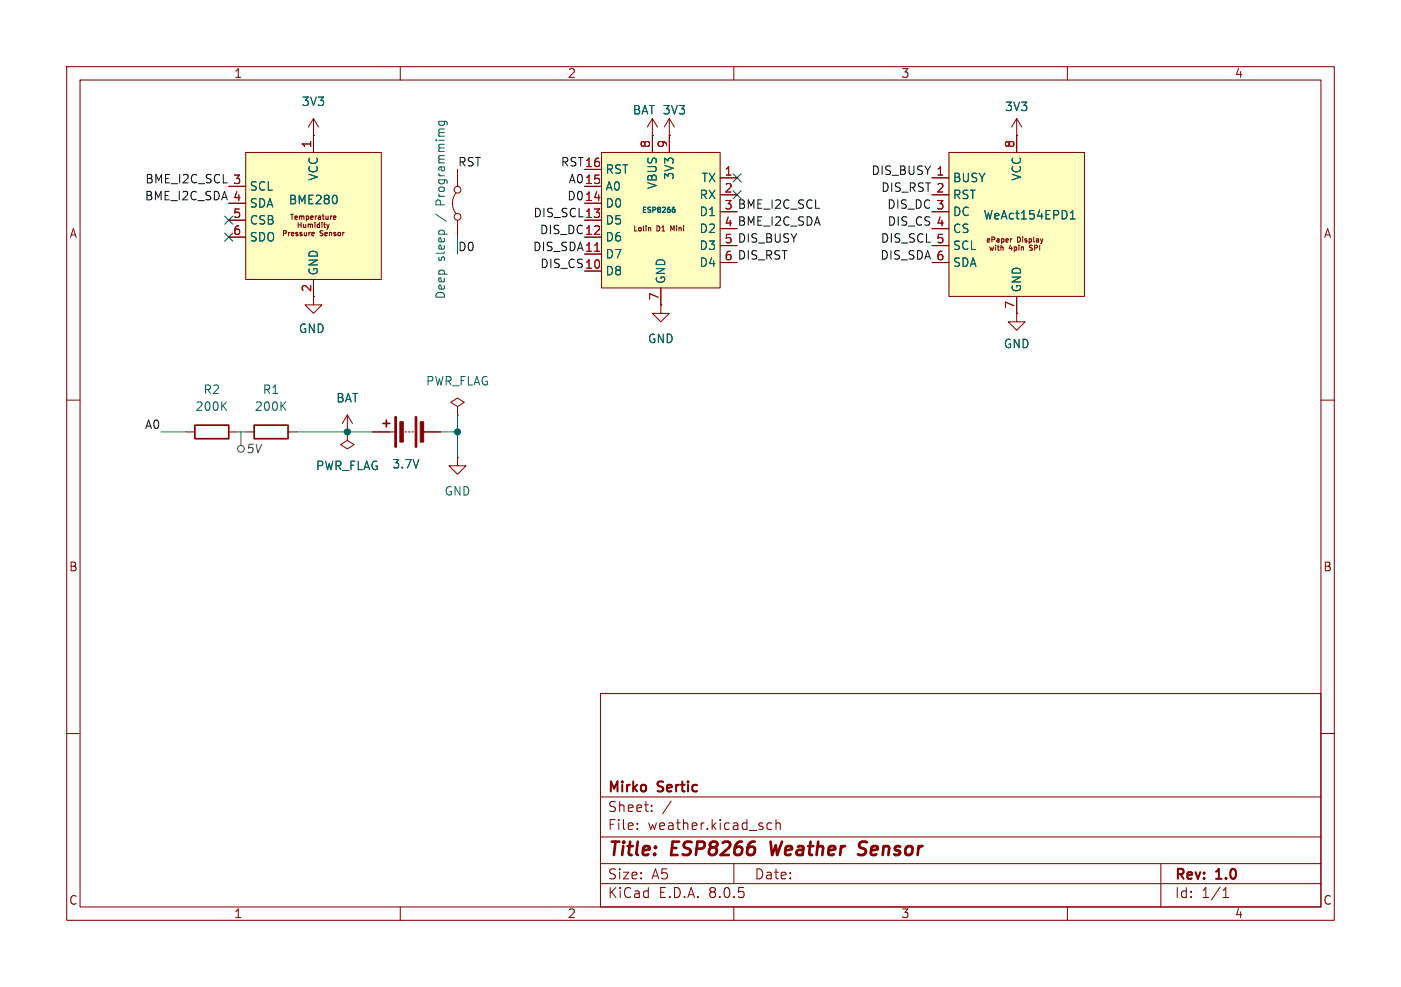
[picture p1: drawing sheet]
<svg xmlns="http://www.w3.org/2000/svg" width="210mm" height="148mm" viewBox="0 0 210 148" stroke-linecap="round" stroke-linejoin="round" font-family="sans-serif">
<g fill="none" stroke="#840000" stroke-width=".15">
<path d="M10 10h190v128h-190zM12 12h186v124h-186zM60 10v2M110 10v2M160 10v2M10 60h2M47 44.5v1.2h1.3l-1.3 1.3-1.3-1.3h1.3M198 60h2M36.8 64.8h1.3M43.2 64.8h1.2M10 110h2M90 104h108v32h-108z"/>
<path d="M90 119.5h108M198 110h2M60 136v2M90 132.5h108M90 129.5h108M90 125.5h108M95.5 124.2v.2M95.5 123.5v.1M97.7 121.5v.2M97.7 120.8v.1M100.6 120.1l-1.3 1.9M110 136v2"/>
<path d="M110 129.5v3M115 124.1l.3 .3 .4-.1M115.7 123.5l-.4-.1-.3 .3M116.3 123.5a.37 .37 0 0 1 .7 .1v.8M116.3 122.9v1.5M160 136v2M174 129.5v6.5M183.3 134.6h.9M183.3 133.5l.5-.4v1.5"/>
</g>
<path d="M115.5 126.2l.2 2 .6-1.4M129.7 128a.85 .85 0 0 1-1.1 .1M129.7 126.2h-.5a.49 .49 0 0 0-.4 .4 .49 .49 0 0 0 .3 .6l.6 .2" fill="none" stroke="#840000" stroke-width=".4"/>
<path d="M38.1 63.8h5.1v2h-5.1z" fill="none" stroke="#840000" stroke-width=".25"/>
<path d="M42.3 60.8l.5 .7M42.8 60.3l-.7 .7" fill="none" stroke="#006464" stroke-width=".15"/>
<path d="M36.8 22.9h20.3v19h-20.3z" fill="#ffffc2"/>
<g fill="none" stroke="#840000" stroke-width=".15">
<path d="M47 17.8v5.1M47 17.8l.8 1.3M47 17.8l-.8 1.3M34.3 27.9h2.5M34.3 30.5h2.5M34.3 33h2.5M34.3 35.6h2.5M36.8 22.9h20.3v19h-20.3zM42.5 35h.4v-.3l-.4-.1v.8M43.3 34.8v.6M43.5 34.8l-.2 .2M43.6 32.1h.4"/>
<path d="M43.7 35.1l.4-.1-.1-.1-.2-.1-.1 .2v.3h.3M43.8 32.1v.8M44.2 32.6h.4l-.1-.2h-.2l-.1 .1 .1 .4h.2M44.6 34.9l-.2-.1-.1 .2 .4 .2M44.7 35.2l-.1 .2-.3-.1M44.7 35.2h.1M44.7 33.4v.7M44.7 33.7h.4M44.9 32.5l.2-.1 .1 .1M44.9 32.4v.5M45.1 33.4v.7M45.2 32.5l.1-.1h.2l.1 .5"/>
<path d="M45.2 32.5v.4M45.2 34.9l-.1-.1-.1 .2 .3 .2M45.3 35.2l-.1 .2-.2-.1M45.3 35.2h.1M45.5 33.6v.5h.3M45.6 34.8v.5h.3M45.8 33.6v.5M45.9 32.4h.2l.2 .1-.1 .4h-.3M45.9 32.4v.8M45.9 34.8v.6M46.2 33.7l.2-.1 .1 .1M46.2 33.6v.5"/>
<path d="M46.3 34.8v.6M46.5 33.7l.1-.1 .2 .1v.4M46.5 33.7v.4M46.5 34.8l-.2 .2M46.6 32.6h.3v-.2h-.2l-.1 .1v.4h.3M46.7 35.1l.4-.1v-.1l-.3-.1-.1 .2 .1 .3h.3M47 20.3h.1M47.2 33.4h.1M47.2 33.6v.5M47.3 32.4v.5M47.5 32.4l-.2 .1M47.7 32.4h.3l.1 .5"/>
<path d="M47.9 33.7l-.2-.1-.2 .2 .1 .3h.3M47.9 33.4v.7M48.1 32.6l-.4 .1 .1 .2h.3M48.3 33.4h.1M48.3 33.6v.5M48.3 32.4h.3M48.4 34.6l-.4 .1a.32 .32 0 0 0 .4 .4l-.1 .2h-.3M48.4 32.1v.7l.2 .1M48.5 33.6h.3M48.6 33.4v.6l.2 .1M48.7 35.1l.4-.1-.1-.1-.2-.1-.1 .2v.3h.3M48.9 32.4v.5l.3-.1"/>
<path d="M49 33.6l.2 .5M49.2 34.1l-.2 .3M49.2 32.4v.5M49.3 33.6l-.1 .5M49.4 34.9h.3v.5M49.4 34.8v.6M49.5 32.4v.5M49.8 32.4l-.3 .1M50 32.6h.3v-.2h-.2l-.1 .1v.4h.3M50.3 34.9l-.2-.1-.1 .2 .4 .2M50.4 35.2l-.1 .2-.3-.1M50.4 35.2h.1"/>
<path d="M50.7 34.9h.3v.4h-.3zM51.4 34.8v.6M51.6 34.8l-.2 .2M68.3 29a2.54 2.54 0 0 0 0 3M68.6 25.4v2.5M68.6 33v2.6M47 41.9v2.6M99.1 45.7v1.3h1.2l-1.2 1.3-1.3-1.3h1.3M99.1 45.7h.1M27.9 64.8h1.3M34.3 64.8h1.3M52.1 64.8h.1"/>
<path d="M52.1 64.8v1.2l1 .7-1 .6-1-.6 1-.7M52.1 62.2l.7 1.3M52.1 62.2v2.6M52.1 62.2l-.8 1.3M55.9 64.8h3.3M60.7 64.8h.3M61.2 64.8h.3M61.7 64.8h.3M63.5 64.8h2.5M68.6 68.6v1.3h1.2l-1.2 1.2-1.3-1.2h1.3M68.6 68.6h.1M68.6 61l1-.7-1-.6-1 .6 1 .7v1.2"/>
<path d="M68.6 62.2h.1"/>
<circle cx="68.6" cy="28.4" r=".51"/>
<circle cx="68.6" cy="32.5" r=".51"/>
</g>
<path d="M50.5 29.5v.8" fill="none" stroke="#006464" stroke-width=".16"/>
<path d="M29.2 63.8h5.1v2h-5.1zM57.4 63.5h1M57.9 63v1" fill="none" stroke="#840000" stroke-width=".25"/>
<path d="M65.8 18.2h1l.2 .2v.3M65.8 18.2v.4l.2 .2h.4l.2-.1v-.5M33.4 60.8l.6 .7M34 60.3l-.8 .7" fill="none" stroke="#006464" stroke-width=".15"/>
<g fill="#840000" stroke="#840000" stroke-width=".15">
<path d="M62.2 62.5h.3v4.6h-.3z"/>
<path d="M59.2 62.5h.2v4.6h-.2z"/>
<path d="M63 63.2h.5v3.1h-.5z"/>
<path d="M59.9 63.2h.6v3.1h-.6z"/>
</g>
<path d="M142.2 22.9h20.4v21.6h-20.4z" fill="#ffffc2"/>
<g fill="none" stroke="#840000" stroke-width=".15">
<path d="M97.8 17.8l.8 1.3M97.8 17.8v2.5M97.8 17.8l-.8 1.3M100.3 17.8l.8 1.3M100.3 17.8v2.5M100.3 17.8l-.7 1.3M97.8 20.3h.1M100.3 20.3h.1M139.7 26.7h2.5M139.7 29.2h2.5M139.7 31.8h2.5M139.7 34.3h2.5"/>
<path d="M139.7 36.8h2.5M139.7 39.4h2.5M142.2 22.9h20.4v21.6h-20.4zM148 36.1l.4-.1-.1-.2h-.2l-.1 .1v.4h.3M148.4 37l.1 .5 .2-.3 .1 .3 .2-.5M148.7 35.9h.3l.1-.3-.4-.1v.8M149.2 36.8h.1M149.2 37v.5M149.4 35.8h.3l.1 .5M149.5 37h.3M149.6 36.8v.6l.2 .1M149.8 36l-.4 .1 .1 .2h.3"/>
<path d="M150 37.1h.3l.1 .4M150 36.8v.7M150.1 35.8h.2l.2 .1-.1 .4h-.3M150.1 35.8v.8M150.8 36.1l.3-.1v-.2h-.2l-.1 .1v.4h.3M151.5 36.7l-.2 .6h.4M151.5 35.8v.5M151.6 37v.5M151.7 35.8l-.2 .1M152 37.1l.3-.1 .1 .2-.1 .3h-.3M152 37v.8M152.4 20.3v2.6"/>
<path d="M152.5 35.5a.38 .38 0 0 1 .5 .4 .38 .38 0 0 1-.5 .4zM152.7 36.8h.1M152.7 37v.5M153.1 37.1h.3v.4M153.1 37v.5M153.3 35.5h.1M153.3 35.8v.5M153.3 35.5v.1M153.9 35.8h-.2l-.1 .1 .3 .2v.2h-.3M154.3 35.8h.2l.1 .1v.4h-.3M154.3 35.8v.8M154.8 36.8h-.4a.32 .32 0 0 0 .3 .4v.3h-.4"/>
<path d="M155 35.5v.7l.1 .1M155.1 37.2l.3-.1 .1-.3h-.4v.7M155.4 35.8h.2l.1 .5M155.7 36l-.4 .1 .1 .2h.3M155.8 36.8v.7M156 35.8l.2 .5 .1-.5M152.4 44.5v2.5"/>
</g>
<path d="M160.4 32.8h.8M160.4 31.9l.4-.3v1.2" fill="none" stroke="#006464" stroke-width=".16"/>
<path d="M90.2 22.9h17.7v20.3h-17.7z" fill="#ffffc2"/>
<g fill="none" stroke="#840000" stroke-width=".15">
<path d="M152.4 17.8l.8 1.3M152.4 17.8v5.1M152.4 17.8l-.8 1.3M34.3 35.6h2.5M34.3 33h2.5M34.3 30.5h2.5M34.3 27.9h2.5M47 20.3h.1M47 20.3v2.6M87.6 38.1h2.6M87.6 35.6h2.6M87.6 33h2.6"/>
<path d="M87.6 30.5h2.6M87.6 27.9h2.6M87.6 25.4h2.6M90.2 22.9h17.7v20.3h-17.7zM97.3 34.1l.2 .1v.4M97.8 20.3h.1M97.8 20.3v2.6M100.3 20.3h.1M100.3 20.3v2.6M107.9 26.7h2.6M107.9 29.2h2.6M107.9 31.8h2.6"/>
<path d="M107.9 36.8h2.6M107.9 39.4h2.6M139.7 26.7h2.5M139.7 29.2h2.5M139.7 31.8h2.5M139.7 36.8h2.5M139.7 39.4h2.5M139.7 34.3h2.5M152.4 20.3h.1M47 41.9v2.6M87.6 40.6h2.6M99.1 45.7h.1"/>
<path d="M99.1 43.2v2.5M152.4 47v1.3h1.3l-1.3 1.2-1.3-1.2h1.3M152.4 47h.1M152.4 44.5v2.5M52.1 64.8h.1M55.9 64.8h2.5M63.5 64.8h2.5"/>
</g>
<path d="M89.1 37.7h.8" fill="none" stroke="#a90000" stroke-width=".15"/>
<path d="M100.9 31.4l.3 .1v.3h-.3M101.1 31.1h-.2" fill="none" stroke="#006464" stroke-width=".15"/>
<g fill="none" stroke="#484848" stroke-width=".15">
<path d="M36.1 64.8v2"/>
<circle cx="36.1" cy="67.3" r=".51"/>
</g>
<path d="M68.6 35.6v2.5M24.1 64.8h3.8M35.6 64.8h1.2M44.4 64.8h11.5M66 64.8h2.6M68.6 62.2v6.4" fill="none" stroke="#009600" stroke-width=".15"/>
<path d="M33.7 35l1.2 1.2M33.7 32.4l1.2 1.2M34.9 35l-1.2 1.2M34.9 32.4l-1.2 1.2M109.9 28.6l1.2 1.2M109.9 26.1l1.2 1.2M111.1 28.6l-1.2 1.2M111.1 26.1l-1.2 1.2" fill="none" stroke="#000084" stroke-width=".15"/>
<path d="M50.5 29.5v.8M160.4 32.8h.8M160.4 31.9l.4-.3v1.2" fill="none" stroke="#006464" stroke-width=".16"/>
<g fill="#009600" stroke="#009600" stroke-width=".15">
<circle cx="68.6" cy="64.8" r=".46"/>
<circle cx="52.1" cy="64.8" r=".46"/>
</g>
<g font-size="2.8" fill="#840000">
<text x="91" y="128.9">Title:</text>
<text x="100.7" y="128.9">ESP8266</text>
<text x="116.3" y="128.9">Weather</text>
<text x="130.4" y="128.9">Sensor</text>
</g>
<g font-size="2.1" fill="#840000">
<text x="91" y="119.2">Mirko</text>
<text x="98.7" y="119.2">Sertic</text>
<text x="91" y="124.7">File:</text>
<text x="91" y="122">Sheet:</text>
<text x="97.1" y="124.7">weather.kicad_sch</text>
<text x="91" y="134.9">KiCad</text>
<text x="91" y="132.1">Size:</text>
<text x="97.7" y="132.1">A5</text>
<text x="98.7" y="134.9">E.D.A.</text>
<text x="106.3" y="134.9">8.0.5</text>
<text x="113" y="132.1">Date:</text>
<text x="176" y="132.3">Rev:</text>
<text x="176" y="134.9">Id:</text>
<text x="180.1" y="134.9">1/1</text>
<text x="182.4" y="132.3">1.0</text>
</g>
<g font-size="1.8" fill="#840000">
<text x="35" y="11.9">1</text>
<text x="85" y="11.9">2</text>
<text x="135" y="11.9">3</text>
<text x="185" y="11.9">4</text>
<text x="10.3" y="35.9">A</text>
<text x="108.5" y="34">4 BME_I2C_SDA</text>
<text x="198.4" y="35.9">A</text>
<text x="10.3" y="85.9">B</text>
<text x="198.3" y="85.9">B</text>
<text x="10.3" y="135.9">C</text>
<text x="35" y="137.9">1</text>
<text x="85" y="137.9">2</text>
<text x="135" y="137.9">3</text>
<text x="185" y="137.9">4</text>
<text x="198.3" y="135.9">C</text>
</g>
<g font-size="1.8" fill="#006464">
<text x="45.1" y="16.1">3V3</text>
<text x="94.8" y="17.4">BAT 3V3</text>
<text x="150.5" y="16.9">3V3</text>
<text x="37.3" y="28.8">SCL</text>
<text x="47.9" y="27.2" transform="rotate(-90 47.9 27.2)">VCC</text>
<text x="90.7" y="28.8">A0</text>
<text x="90.7" y="26.3">RST</text>
<text x="98.7" y="28.5" transform="rotate(-90 98.7 28.5)">VBUS</text>
<text x="101.2" y="27.1" transform="rotate(-90 101.2 27.1)">3V3</text>
<text x="105.1" y="27.5">TX</text>
<text x="142.7" y="27.5">BUSY</text>
<text x="153.3" y="27.2" transform="rotate(-90 153.3 27.2)">VCC</text>
<text x="37.3" y="31.3">SDA</text>
<text x="37.3" y="33.9">CSB</text>
<text x="43.2" y="30.8">BME280</text>
<text x="66.9" y="33" transform="rotate(-90 66.9 33)">/</text>
<text x="66.9" y="30.5" transform="rotate(-90 66.9 30.5)">Programmimg</text>
<text x="90.7" y="33.9">D5</text>
<text x="90.7" y="31.3">D0</text>
<text x="104.8" y="30.1">RX</text>
<text x="104.8" y="32.6">D1</text>
<text x="104.8" y="35.2">D2</text>
<text x="142.7" y="30.1">RST</text>
<text x="142.7" y="32.6">DC</text>
<text x="142.7" y="35.2">CS</text>
<text x="147.3" y="33.1">WeAct154EPD1</text>
<text x="37.3" y="36.4">SDO</text>
<text x="47.9" y="41.4" transform="rotate(-90 47.9 41.4)">GND</text>
<text x="66.9" y="39.2" transform="rotate(-90 66.9 39.2)">sleep</text>
<text x="90.7" y="41.5">D8</text>
<text x="90.7" y="39">D7</text>
<text x="90.7" y="36.4">D6</text>
<text x="104.8" y="37.7">D3</text>
<text x="104.8" y="40.2">D4</text>
<text x="142.7" y="37.7">SCL</text>
<text x="142.7" y="40.2">SDA</text>
<text x="66.9" y="45" transform="rotate(-90 66.9 45)">Deep</text>
<text x="99.9" y="42.7" transform="rotate(-90 99.9 42.7)">GND</text>
<text x="153.3" y="43.9" transform="rotate(-90 153.3 43.9)">GND</text>
<text x="44.7" y="50.1">GND</text>
<text x="97" y="51.7">GND</text>
<text x="150.4" y="52.4">GND</text>
<text x="30.4" y="59.3">R2</text>
<text x="39.3" y="59.3">R1</text>
<text x="63.8" y="58">PWR_FLAG</text>
<text x="29.2" y="61.8">200K</text>
<text x="38.1" y="61.8">200K</text>
<text x="50.3" y="60.6">BAT</text>
<text x="47.3" y="70.7">PWR_FLAG</text>
<text x="58.7" y="70.5">3.7V</text>
<text x="66.5" y="74.5">GND</text>
</g>
<g font-size="1.8" fill="#a90000">
<text x="46.7" y="22.3" transform="rotate(-90 46.7 22.3)">1</text>
<text x="97.5" y="22.3" transform="rotate(-90 97.5 22.3)">8</text>
<text x="100.1" y="22.3" transform="rotate(-90 100.1 22.3)">9</text>
<text x="152.1" y="22.3" transform="rotate(-90 152.1 22.3)">8</text>
<text x="34.9" y="27.7">3</text>
<text x="87.6" y="27.7">15</text>
<text x="87.6" y="25.1">16</text>
<text x="108.5" y="26.4">1</text>
<text x="108.5" y="29">2</text>
<text x="140.3" y="26.4">1</text>
<text x="140.3" y="29">2</text>
<text x="34.9" y="32.8">5</text>
<text x="34.9" y="35.3">6</text>
<text x="34.9" y="30.2">4</text>
<text x="87.6" y="30.2">14</text>
<text x="87.6" y="35.3">12</text>
<text x="87.6" y="32.8">13</text>
<text x="108.5" y="31.5">3</text>
<text x="108.5" y="34">4</text>
<text x="140.3" y="31.5">3</text>
<text x="140.3" y="34">4</text>
<text x="87.6" y="40.4">10</text>
<text x="87.6" y="37.8">11</text>
<text x="108.5" y="36.6">5</text>
<text x="108.5" y="39.1">6</text>
<text x="140.3" y="36.6">5</text>
<text x="140.3" y="39.1">6</text>
<text x="46.7" y="43.9" transform="rotate(-90 46.7 43.9)">2</text>
<text x="98.8" y="45.2" transform="rotate(-90 98.8 45.2)">7</text>
<text x="152.1" y="46.4" transform="rotate(-90 152.1 46.4)">7</text>
</g>
<g font-size="1.8" fill="#0f0f0f">
<text x="21.7" y="27.6">BME_I2C_SCL 3</text>
<text x="68.6" y="25.1">RST</text>
<text x="84" y="25.1">RST16</text>
<text x="85.1" y="27.6">A015</text>
<text x="130.5" y="26.3">DIS_BUSY 1</text>
<text x="132" y="28.9">DIS_RST 2</text>
<text x="21.6" y="30.1">BME_I2C_SDA 4</text>
<text x="79.9" y="32.7">DIS_SCL 13</text>
<text x="80.8" y="35.2">DIS_DC12</text>
<text x="84.9" y="30.1">D0</text>
<text x="108.5" y="31.5">3 BME_I2C_SCL</text>
<text x="132.9" y="31.4">DIS_DC 3</text>
<text x="133" y="33.9">DIS_CS 4</text>
<text x="68.6" y="37.8">D0</text>
<text x="79.8" y="37.8">DIS_SDA11</text>
<text x="80.9" y="40.3">DIS_CS 10</text>
<text x="108.5" y="36.6">5 DIS_BUSY</text>
<text x="108.5" y="39.1">6 DIS_RST</text>
<text x="131.9" y="39">DIS_SDA 6</text>
<text x="131.9" y="36.5">DIS_SCL 5</text>
<text x="21.6" y="64.4">A0</text>
</g>
<text font-size="1.8" fill="#484848" x="36.8" y="68.2">5V</text>
<g font-size="1.1" fill="#840000">
<text x="94.8" y="34.9">Lolin</text>
<text x="98.5" y="34.9">D1</text>
<text x="100.8" y="34.9">Mini</text>
<text x="156.2" y="37.2">4pin</text>
</g>
<g font-size="1.1" fill="#006464">
<text x="96.1" y="32.1">ESP8266</text>
<text x="143.5" y="37.2">ePaper</text>
</g>
</svg>
